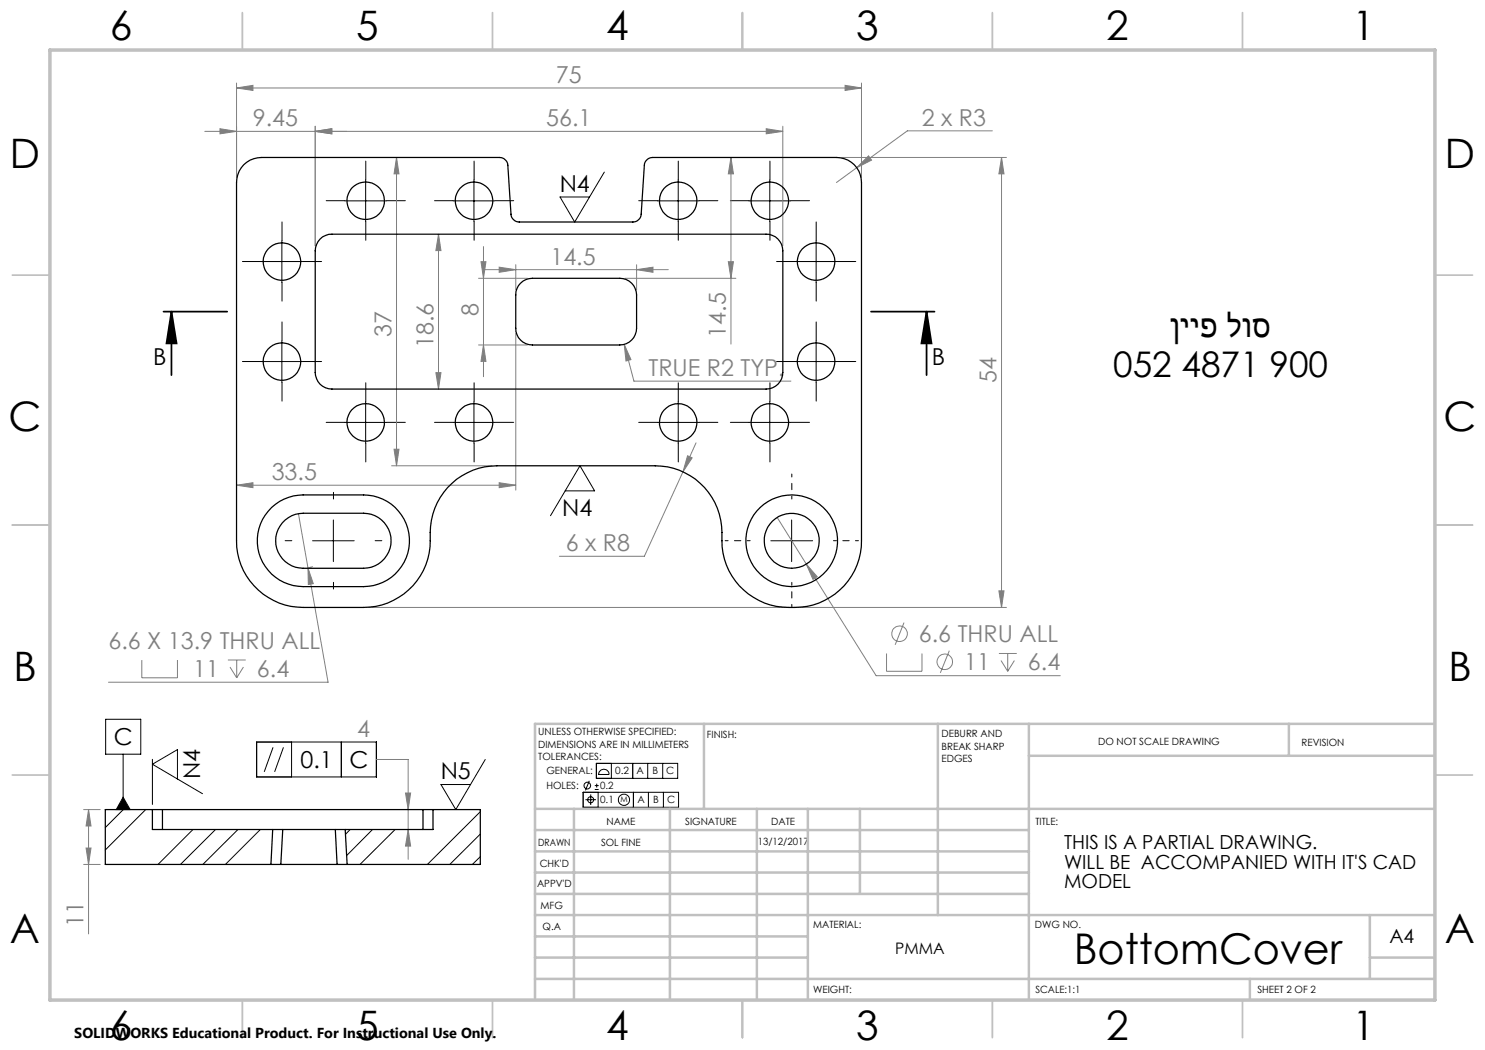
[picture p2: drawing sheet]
<svg xmlns="http://www.w3.org/2000/svg" width="297mm" height="210mm" viewBox="0 0 297 210" stroke-linecap="round" stroke-linejoin="round" font-family="sans-serif">
<g fill="none" stroke="#808080" stroke-width=".2">
<path d="M47.3 17.6l3.3-.5v1zM47.3 16.6v18.9M47.3 17.6h125M169 17.1l3.3 .5-3.3 .5zM172.3 16.6v18.9M41 26.3h115.6M44 25.7l3.3 .6-3.3 .5zM63 26.3l3.4-.6v1.1zM63 25.3v23.9M79.3 31.5v61.7M79.3 31.5l.5 3.3h-1zM146.2 31.5v37.3"/>
<path d="M146.2 31.5l.5 3.3h-1zM153.2 25.7l3.4 .6-3.4 .5zM156.6 25.3v23.9M168.3 31.5h33M171.3 33.5l2.4-2.3 .6 .8zM198.5 26.2h-17l-14.2 10.3M200.3 31.5v90M200.3 31.5l.5 3.3h-1zM87.7 46.8v31M87.7 46.8l.5 3.3h-1zM95.7 55.7h9.8M96.2 52.3h1l-.5 3.4z"/>
<path d="M96.7 49.3v26M96.8 53.9h36.9M99.8 53.4l3.4 .5-3.4 .6zM103.2 52.9v5.1M125 55.7h22.2M127.3 53.9l3.3-.5v1.1zM127.3 52.9v5.1M145.7 52.3h1l-.5 3.4zM87.2 74.5h1l-.5 3.3zM95.7 69h9.8M96.7 69l.5 3.3h-1zM103.2 66.7v31.3"/>
<path d="M124.8 68.9l1.4 3-1 .3zM124.8 68.9l2 7.3h31.4M47.3 97l3.3-.5v1zM47.3 97h55.9M78.3 93.2h20.1M78.8 89.8h1l-.5 3.4zM99.8 96.5l3.4 .5-3.4 .5zM136.6 94.4l-7.7 16.9h-17M137.5 91.1l.9 .5-1.8 2.8zM139.2 88.6l-2.6 5.8M59.7 102.8l5.9 33.6h-43.9M61.6 113.6l1.1 3.1-1 .2z"/>
<path d="M62.5 113.3l-.9 .3M155.4 103.5l19.8 31.6h36.9M161.3 112.8l2.1 2.5-.8 .6zM199.8 118.2h1l-.5 3.3zM28.4 132v3.6h7.1v-3.6M45.6 132h3.5M46 133.4l1.3 2.2M47.3 132v3.6M48.7 133.4l-1.4 2.2M73.7 121.5h127.6M177.3 130.7v3.6h7.1v-3.6M180.8 124.5l-1.8 4.5"/>
<path d="M189.9 130.1l-1.8 4.5M199.8 130.7h3.5M200.2 132.1l1.3 2.2M201.5 130.7v3.6M202.9 132.1l-1.4 2.2M75.3 151.9h6.3v20M81.1 158.6h1l-.5 3.3zM16.7 161.9h3.3M16.7 172.9h3.3M17.2 169.6h1l-.5 3.3zM17.7 161.9v24.9M17.7 161.9l.5 3.3h-1z"/>
<path d="M81.6 165.9l.5 3.3h-1z"/>
<circle cx="179.9" cy="126.8" r="1.56"/>
<circle cx="188.9" cy="132.4" r="1.56"/>
</g>
<g fill="none" stroke="#000" stroke-width=".2">
<path d="M73.1 36v8.3M94.8 36v8.3M120.9 34.4l-6 10-2.9-5h5.9M135.6 36v8.3M154 36v8.3M52.2 52.3h8.3M56.4 48.1v8.4M69 40.2h8.3M90.6 40.2h8.4M131.5 40.2h8.3M149.8 40.2h8.4M159.1 52.3h8.3"/>
<path d="M163.2 48.1v8.4M52.2 72.3h8.3M56.4 68.1v8.4M159.1 72.3h8.3M163.2 68.1v8.4M69 84.5h8.3M73.1 80.3v8.3M90.6 84.5h8.4M94.8 80.3v8.3M113 98.2h5.9l-2.9-5-5.9 9.9M131.5 84.5h8.3M135.6 80.3v8.3"/>
<path d="M149.8 84.5h8.4M154 80.3v8.3M62.5 108.2h8.3M66.7 104v8.3M154.2 108.2h8.3M158.3 104v8.3M21.1 143.9h7.1v6.9h-7.1zM24.6 150.8v11.1M24.6 159.4l1.4 2.5h-2.8zM30.5 151.9v9M35.5 155.8v-5.9l-5 3 10 5.8M51.3 148.4h24v7h-24z"/>
<path d="M54.6 149.5l-1.8 4.9M56.7 149.5l-1.8 4.9M58.3 148.4v7M68.3 148.4v7M97 151.9l-5.8 10-3-5h5.9M116.6 158.5h19.1v3h-19.1zM117.1 159.9h2.1M117.9 156.2l-.8 1.9M118.1 158.9v2.1M119 157.9h.7M119 157.1h.7M119.3 152.7h16.2v3h-16.2z"/>
<path d="M119.3 156.7v.8M119.6 158.5v3M120.1 154.1a1.03 1.03 0 0 1 1.1-.2 1.03 1.03 0 0 1 .6 1h-2.1zM122.3 152.7v3M126.5 152.7v3M126.7 158.5v3M129.5 152.7v3M129.7 158.5v3M132.5 152.7v3M132.7 158.5v3"/>
<circle cx="117.5" cy="157.1" r=".67"/>
<circle cx="118.1" cy="160" r=".61"/>
<circle cx="124.8" cy="160" r="1.11"/>
</g>
<path d="M32.7 62.3h12.7M34.3 62.3l1 6.4h-2zM34.3 62.3v12.7M174.2 62.3h12.7M185.3 62.3l1 6.4h-2zM185.3 62.3v12.7" fill="none" stroke="#000" stroke-width=".35"/>
<g fill="none" stroke="#000" stroke-width=".2" stroke-dasharray="15.2 1.3 1.3 1.3">
<path d="M73.2 36v-3.8M94.8 36v-3.8M135.7 36v-3.8M154 36v-3.8M52.2 52.3h-3.7M56.4 48.1v-3.7M56.4 56.5v3.7M60.6 52.3h3.7M69 40.1h-3.8M73.2 44.3v3.8M77.3 40.1h3.8M90.7 40.1h-3.8"/>
<path d="M94.8 44.3v3.8M99 40.1h3.7M131.5 40.1h-3.8M135.7 44.3v3.8M139.8 40.1h3.8M149.8 40.1h-3.7M154 44.3v3.8M158.2 40.1h3.7M159.1 52.3h-3.8M163.2 48.1v-3.7M163.2 56.5v3.7M167.4 52.3h3.8"/>
<path d="M52.2 72.3h-3.7M56.4 68.1v-3.7M56.4 76.5v3.7M60.6 72.3h3.7M159.1 72.3h-3.8M163.2 68.1v-3.7M163.2 76.5v3.7M167.4 72.3h3.8M66.7 99.8v-1.3M69 84.5h-3.8M73.2 80.3v-3.7M73.2 88.6v3.8"/>
<path d="M77.3 84.5h3.8M90.7 84.5h-3.8M94.8 80.3v-3.7M94.8 88.6v3.8M99 84.5h3.7M131.5 84.5h-3.8M135.7 80.3v-3.7M135.7 88.6v3.8M139.8 84.5h3.8M149.8 84.5h-3.7M154 80.3v-3.7M154 88.6v3.8"/>
<path d="M158.2 84.5h3.7M58.4 108.1h-1.4M66.7 116.5v1.3M75 108.1h1.4"/>
</g>
<path d="M158.4 99.8v-5M150 108.1h-5M158.4 116.5v5M166.7 108.1h5" fill="none" stroke="#000" stroke-width=".2" stroke-dasharray="15.2 1.3 1.3 1.3" stroke-dashoffset="14.6"/>
<g fill="none" stroke="#c0c0c0" stroke-width=".35">
<path d="M48.5 2.5v7.5M98.5 2.5v7.5M148.5 2.5v7.5M198.5 2.5v7.5M248.5 2.5v7.5M2.5 55h7.5M287 55h7.5M2.5 105h7.5M287 105h7.5M2.5 155h7.5M287 155h7.5M48.5 200v7.5"/>
<path d="M98.5 200v7.5M148.5 200v7.5M198.5 200v7.5M248.5 200v7.5"/>
</g>
<g fill="none" stroke="#c0c0c0" stroke-width=".5">
<path d="M140.8 144.8v17M187.6 144.8v38.2M205.8 144.8v55.2M205.8 151.2h81.2M257.8 144.8v6.4M287 144.8h-180v55.2M107 161.8h180M107 178.8h98.8M107 174.5h98.8M107 170.3h98.8M107 166h98.8M114.8 161.8v38.2"/>
<path d="M134 161.8v38.2M151.4 161.8v38.2M161.6 161.8v38.2M172 161.8v17M107 195.8h180M107 191.5h54.6M107 187.3h54.6M107 183h180M250 195.8v4.2M274 191.5h13M274 183v12.8"/>
</g>
<path d="M10 10h277v190h-277z" fill="none" stroke="#c0c0c0" stroke-width=".7"/>
<g fill="#000">
<path d="M24.6 159.4l1.4 2.5h-2.8z"/>
<path d="M185.3 62.3l1 6.4h-2zM34.3 62.3l1 6.4h-2z"/>
</g>
<g fill="#808080">
<path d="M63 26.3l3.4-.6v1.1zM44 25.7l3.3 .6-3.3 .5z"/>
<path d="M161.3 112.8l1.3 3.1 .8-.6zM171.3 33.5l3-1.5-.6-.8zM137.5 91.1l-.9 3.3 1.8-2.8zM124.8 68.9l.4 3.3 1-.3zM61.6 113.6l.1 3.3 1-.2zM81.6 165.9l.5 3.3h-1zM81.1 158.6h1l-.5 3.3z"/>
<path d="M145.7 52.3h1l-.5 3.4zM146.2 31.5l.5 3.3h-1z"/>
<path d="M96.2 52.3h1l-.5 3.4zM96.7 69l.5 3.3h-1zM87.7 46.8l.5 3.3h-1zM87.2 74.5h1l-.5 3.3zM79.3 31.5l.5 3.3h-1zM78.8 89.8h1l-.5 3.4zM200.3 31.5l.5 3.3h-1zM199.8 118.2h1l-.5 3.3zM17.7 161.9l.5 3.3h-1zM17.2 169.6h1l-.5 3.3z"/>
<path d="M99.8 53.4l3.4 .5-3.4 .6zM127.3 53.9l3.3-.5v1.1zM47.3 97l3.3-.5v1zM99.8 96.5l3.4 .5-3.4 .5z"/>
<path d="M63 26.3l3.4-.6v1.1zM153.2 25.7l3.4 .6-3.4 .5zM47.3 17.6l3.3-.5v1zM169 17.1l3.3 .5-3.3 .5z"/>
</g>
<g fill="none" stroke="#000" stroke-width=".25">
<path d="M48.8 32.9a5 5 0 0 1 3.5-1.4h47.6a1.69 1.69 0 0 1 1.7 1.5l.6 9.9a1.69 1.69 0 0 0 1.7 1.5h22.7a1.69 1.69 0 0 0 1.6-1.5l.7-9.9a1.69 1.69 0 0 1 1.6-1.5h36.8a4.9 4.9 0 0 1 5 5v71.7a13.4 13.4 0 0 1-14.6 13.3 13.4 13.4 0 0 1-13.3-15 13.3 13.3 0 0 0-13.3-13.3h-31.7a13.5 13.5 0 0 0-13.4 15 13.3 13.3 0 0 1-13.3 13.3h-12.1a13.3 13.3 0 0 1-13.3-13.3v-71.7a5.2 5.2 0 0 1 1.5-3.6zM64 47.8a3.4 3.4 0 0 1 2.4-1h86.8a3.3 3.3 0 0 1 3.4 3.4v24.3a3.3 3.3 0 0 1-3.4 3.3h-86.8a3.3 3.3 0 0 1-3.4-3.3v-24.3a3.7 3.7 0 0 1 1-2.4zM104.1 56.6a3.3 3.3 0 0 1 2.4-.9h17.5a3.4 3.4 0 0 1 3.3 3.3v6.6a3.4 3.4 0 0 1-3.3 3.4h-17.5a3.3 3.3 0 0 1-3.3-3.4v-6.6a3.3 3.3 0 0 1 .9-2.4zM54.3 101.5a9.3 9.3 0 0 1 6.3-2.5h12.1a9.2 9.2 0 0 1 9.2 9.2 9.2 9.2 0 0 1-9.2 9.1h-12.1a9.2 9.2 0 0 1-8.5-5.8 9.2 9.2 0 0 1 2.2-10zM56.5 104.6a5.4 5.4 0 0 1 4.1-2h12.1a5.5 5.5 0 0 1 5.5 5.6 5.5 5.5 0 0 1-5.5 5.5h-12.1a5.5 5.5 0 0 1-5-3.3 5.5 5.5 0 0 1 .9-5.8zM30.5 161.9h2M30.5 161.9v4h24M30.5 161.9h-9.4v11h33.1M32.5 161.9h52.1M32.5 161.9v4M54.2 172.9h2M54.5 165.9h2.1"/>
<path d="M54.5 165.9l-.3 7M56.2 172.9h11.2M56.6 165.9h10.5M56.6 165.9l-.4 7M67.1 165.9h1.9M67.1 165.9l.3 7M67.4 172.9h2M69 165.9l.4 7M84.6 161.9h2M84.6 161.9v4M86.6 161.9v4h-17.6M86.6 161.9h9.5v11h-26.7"/>
<circle cx="56.4" cy="52.3" r="3.7"/>
<circle cx="73.1" cy="40.1" r="3.7"/>
<circle cx="94.8" cy="40.1" r="3.7"/>
<circle cx="135.6" cy="40.2" r="3.8"/>
<circle cx="154" cy="40.1" r="3.7"/>
<circle cx="163.2" cy="52.3" r="3.8"/>
<circle cx="56.4" cy="72.3" r="3.7"/>
<circle cx="163.2" cy="72.3" r="3.8"/>
<circle cx="73.1" cy="84.5" r="3.7"/>
<circle cx="94.8" cy="84.5" r="3.7"/>
<circle cx="135.6" cy="84.5" r="3.8"/>
<circle cx="154" cy="84.5" r="3.7"/>
<circle cx="158.3" cy="108.2" r="9.2"/>
<circle cx="158.3" cy="108.1" r="5.5"/>
</g>
<path d="M24.7 161.9l-3.6 3.6M29.1 161.9l-8 8.1M38.6 165.9l-7 7M43.1 165.9l-7 7M47.6 165.9l-7 7M52.1 165.9l-7 7M70 165.9l-.9 1M74.5 165.9l-5.2 5.2M79 165.9l-7 7M96.1 162.3l-10.6 10.6M96.1 166.8l-6.1 6.1M96.1 171.3l-1.6 1.6" fill="none" stroke="#000" stroke-width=".2"/>
<text font-size="8.5" x="214.8" y="192.7">BottomCover</text>
<g font-size="8.1">
<text x="22" y="8">6</text>
<text x="71.2" y="8">5</text>
<text x="121.2" y="8">4</text>
<text x="171.3" y="8">3</text>
<text x="221.3" y="8">2</text>
<text x="270.5" y="8">1</text>
<text x="2" y="33.6">D</text>
<text x="289" y="33.6">D</text>
<text x="1.7" y="86.1">C</text>
<text x="288.7" y="86.1">C</text>
<text x="2.7" y="136.1">B</text>
<text x="289.7" y="136.1">B</text>
<text x="2" y="188.6">A</text>
<text x="289" y="188.6">A</text>
<text x="22" y="208">6</text>
<text x="71.2" y="208">5</text>
<text x="121.2" y="208">4</text>
<text x="171.3" y="208">3</text>
<text x="221.3" y="208">2</text>
<text x="270.5" y="208">1</text>
</g>
<g font-size="7.1">
<text x="234" y="67.4">ןייפ לוס</text>
<text x="222.6" y="75.4">052 4871 900</text>
</g>
<g font-size="4.7" fill="#808080">
<text x="111.2" y="16.6">75</text>
<text x="50.6" y="25.2">9.45</text>
<text x="109.2" y="25.2">56.1</text>
<text x="184.4" y="25.1">2 x R3</text>
<text x="110.1" y="52.9">14.5</text>
<text x="95.7" y="63.1" transform="rotate(-90 95.7 63.1)">8</text>
<text x="78.3" y="67.4" transform="rotate(-90 78.3 67.4)">37</text>
<text x="86.7" y="69.7" transform="rotate(-90 86.7 69.7)">18.6</text>
<text x="145.2" y="67.5" transform="rotate(-90 145.2 67.5)">14.5</text>
<text x="129.7" y="75.2">TRUE R2 TYP.</text>
<text x="199.3" y="76.5" transform="rotate(-90 199.3 76.5)">54</text>
<text x="54.3" y="96">33.5</text>
<text x="113.2" y="110.2">6 x R8</text>
<text x="21.7" y="129.8">6.6 X 13.9 THRU ALL</text>
<text x="183.8" y="128.4">6.6 THRU ALL</text>
<text x="38.6" y="135.4">11</text>
<text x="51.4" y="135.4">6.4</text>
<text x="192.8" y="134.1">11</text>
<text x="205.6" y="134.1">6.4</text>
<text x="71.4" y="147.4">4</text>
<text x="16.7" y="185.5" transform="rotate(-90 16.7 185.5)">11</text>
</g>
<g font-size="4.7">
<text x="111.9" y="38.4">N4</text>
<text x="30.6" y="72.9">B</text>
<text x="186.4" y="72.9">B</text>
<text x="112.5" y="103.2">N4</text>
<text x="22.8" y="149.1">C</text>
<text x="40" y="155.8" transform="rotate(-90 40 155.8)">N4</text>
<text x="60.1" y="153.6">0.1</text>
<text x="69.9" y="153.6">C</text>
<text x="88.1" y="155.9">N5</text>
</g>
<g font-size="3.9">
<text x="212.8" y="169.8">THIS IS A PARTIAL DRAWING.</text>
<text x="212.8" y="173.7">WILL BE ACCOMPANIED WITH IT'S CAD</text>
<text x="212.8" y="177.6">MODEL</text>
<text x="277.9" y="188.5">A4</text>
</g>
<text font-size="3.2" x="179" y="190.9">PMMA</text>
<text font-size="2.9" x="14.9" y="207.6">SOLIDWORKS Educational Product. For Instructional Use Only.</text>
<g font-size="2">
<text x="107.6" y="147.1">UNLESS OTHERWISE SPECIFIED:</text>
<text x="107.6" y="149.6">DIMENSIONS ARE IN MILLIMETERS</text>
<text x="141.4" y="147.6">FINISH:</text>
<text x="188.3" y="147.5">DEBURR AND</text>
<text x="188.3" y="150">BREAK SHARP</text>
<text x="219.6" y="149">DO NOT SCALE DRAWING</text>
<text x="260.3" y="149.2">REVISION</text>
<text x="107.6" y="152.1">TOLERANCES:</text>
<text x="109.3" y="154.9">GENERAL:</text>
<text x="123" y="154.9">0.2</text>
<text x="127.3" y="154.9">A</text>
<text x="130.5" y="154.9">B</text>
<text x="133.3" y="154.9">C</text>
<text x="188.3" y="152.5">EDGES</text>
<text x="109.3" y="157.9">HOLES:</text>
<text x="120" y="157.9">0.2</text>
<text x="120" y="160.7">0.1</text>
<text x="127.5" y="160.7">A</text>
<text x="130.6" y="160.7">B</text>
<text x="133.4" y="160.7">C</text>
<text x="121.3" y="165">NAME</text>
<text x="137" y="164.9">SIGNATURE</text>
<text x="154.2" y="164.9">DATE</text>
<text x="207.1" y="164.9">TITLE:</text>
<text x="107.6" y="169.1">DRAWN</text>
<text x="107.9" y="173.3">CHK'D</text>
<text x="120.2" y="169.1">SOL FINE</text>
<text x="151.5" y="168.9">13/12/2017</text>
<text x="107.4" y="177.4">APPV'D</text>
<text x="108.1" y="181.8">MFG</text>
<text x="108.5" y="186">Q.A</text>
<text x="162.7" y="185.5">MATERIAL:</text>
<text x="207" y="185.5">DWG NO.</text>
<text x="162.6" y="198.5">WEIGHT:</text>
<text x="207.1" y="198.6">SCALE:1:1</text>
<text x="251.5" y="198.6">SHEET 2 OF 2</text>
</g>
<text font-size="1.6" x="124.1" y="160.5">M</text>
</svg>
